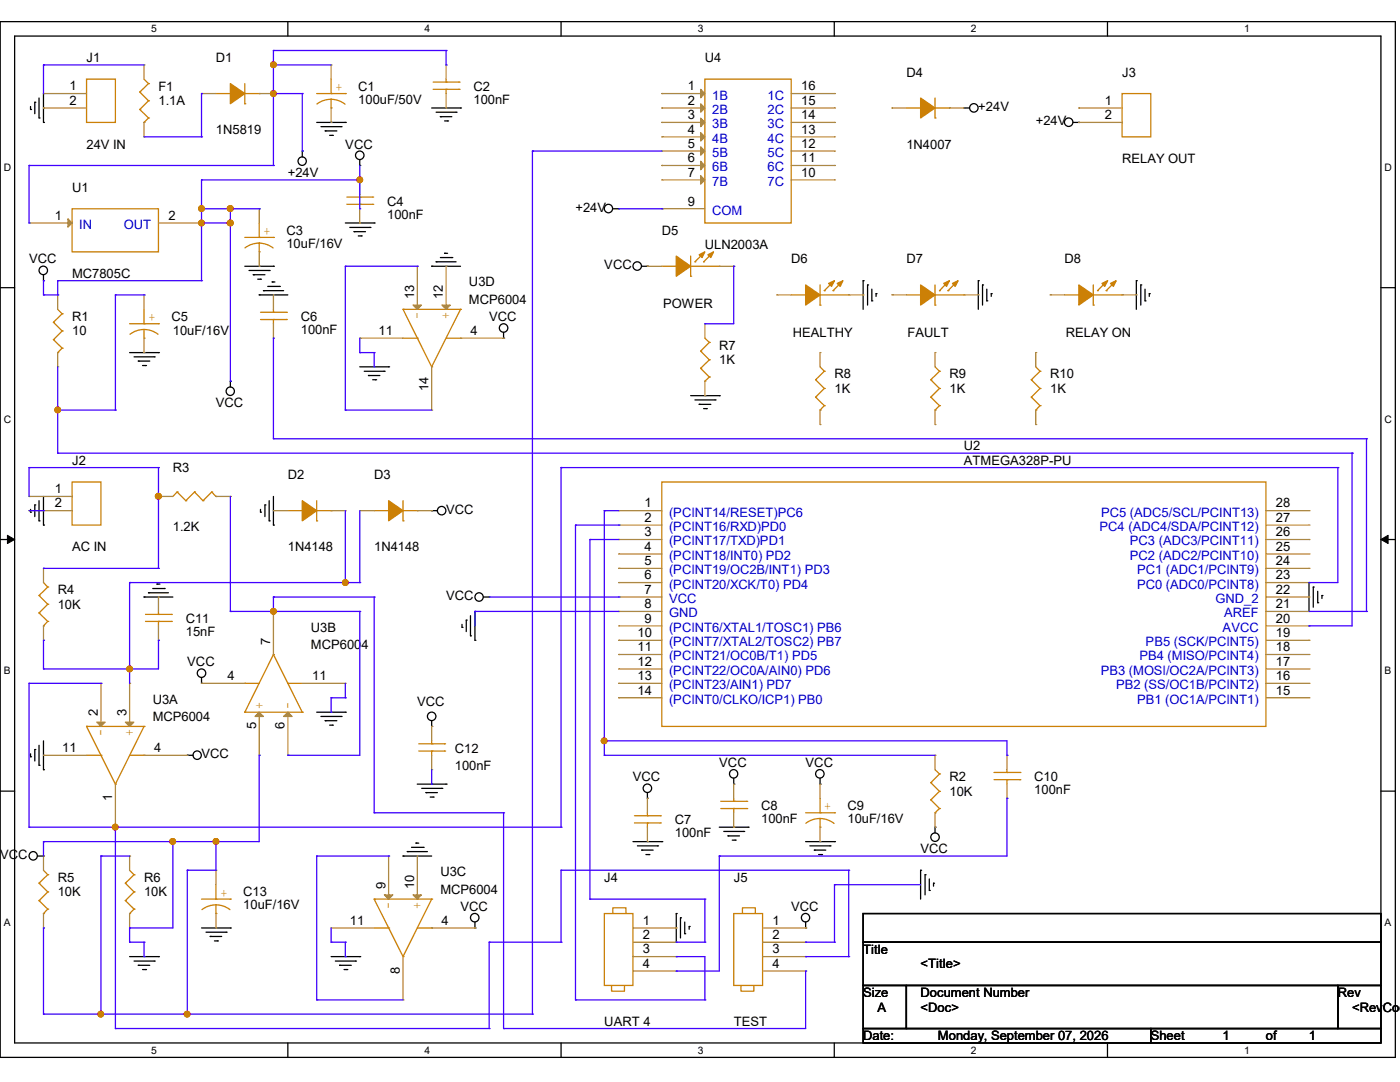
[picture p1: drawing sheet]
<svg xmlns="http://www.w3.org/2000/svg" width="279mm" height="216mm" viewBox="0 0 279 216" stroke-linecap="round" stroke-linejoin="round" font-family="sans-serif">
<path d="M0 4.3h278.5v206.7h-278.5zM2.9 7.2h272.7v200.9h-272.7z" fill="none" stroke="#000" stroke-width=".25"/>
<g fill="#fff">
<path d="M30.2 4.6h1.1v2.3h-1.1z"/>
<path d="M30.2 208.4h1.1v2.3h-1.1z"/>
</g>
<path d="M57.4 4.3v2.9M57.4 208.1v2.9" fill="none" stroke="#000" stroke-width=".25"/>
<g fill="#fff">
<path d="M84.7 4.6h1.1v2.3h-1.1z"/>
<path d="M84.7 208.4h1.1v2.3h-1.1z"/>
</g>
<path d="M112 4.3v2.9M112 208.1v2.9" fill="none" stroke="#000" stroke-width=".25"/>
<g fill="#fff">
<path d="M139.2 4.6h1.1v2.3h-1.1z"/>
<path d="M139.2 208.4h1.1v2.3h-1.1z"/>
</g>
<path d="M166.5 4.3v2.9M166.5 208.1v2.9" fill="none" stroke="#000" stroke-width=".25"/>
<g fill="#fff">
<path d="M193.8 4.6h1.1v2.3h-1.1z"/>
<path d="M193.8 208.4h1.1v2.3h-1.1z"/>
</g>
<path d="M221 4.3v2.9M221 208.1v2.9" fill="none" stroke="#000" stroke-width=".25"/>
<g fill="#fff">
<path d="M248.3 4.6h1.1v2.3h-1.1z"/>
<path d="M248.3 208.4h1.1v2.3h-1.1z"/>
<path d="M.8 32.3h1.4v2.2h-1.4z"/>
<path d="M276.3 32.3h1.4v2.2h-1.4z"/>
<path d="M.8 82.5h1.4v2.3h-1.4z"/>
<path d="M276.3 82.5h1.4v2.3h-1.4z"/>
</g>
<path d="M0 57.4h2.9M275.6 57.4h2.9" fill="none" stroke="#000" stroke-width=".25"/>
<g fill="#fff">
<path d="M.8 132.8h1.3v2.2h-1.3z"/>
<path d="M276.3 132.8h1.3v2.2h-1.3z"/>
</g>
<path d="M0 107.7h2.9M275.6 107.7h2.9" fill="none" stroke="#000" stroke-width=".25"/>
<path d="M1.5 106.8l1.4 .9-1.4 .8zM275.6 107.7l1.4-.9v1.7z" fill="#000" stroke="#000" stroke-width=".2"/>
<g fill="#fff">
<path d="M.8 183h1.3v2.2h-1.3z"/>
<path d="M276.3 183h1.3v2.2h-1.3z"/>
</g>
<g fill="none" stroke="#000" stroke-width=".25">
<path d="M7.8 19.6v3.9M8.7 18.7v5.7M6.1 21.8h.1M6.1 21.3v.5M6.9 20.4h.1M6.9 20.4v2.3M7.8 23.5h.1M8.7 24.4h.1M60.3 30.1h.1M60.3 30.1v1.2M63.2 24.4h5.7M64.1 25.3h4"/>
<path d="M64.9 26.1h.1M64.9 26.1h2.3M65.8 27h.5M66.3 27h.1M68.1 25.3h.1M68.9 24.4h.1M71.8 33h.1M71.8 31.9v1.1M86.1 21.5h5.8M87 22.4h4M87.9 23.3h.1M87.9 23.3h2.3"/>
<path d="M88.7 24.1h.6M89.3 24.1h.1M91 22.4h.1M91.9 21.5h.1M192.4 21.5h.1M192.4 21.5h1.1M214.2 24.4h1.1M215.3 24.4h.1M8.7 56h.1M8.7 54.8v1.2M48.9 53.1h5.7M49.7 54h4"/>
<path d="M50.5 54.8h.1M50.5 54.8h2.4M51.4 55.7h.6M51.7 58.8h.1M51.7 58.8h5.7M52 55.7h.1M52.6 58h.1M52.6 58h4M53.4 57.1h2.4M53.7 54h.1M54.3 56.3h.1M54.3 56.3h.6"/>
<path d="M54.6 53.1h.1M55.8 57.1h.1M68.9 44.5h5.8M69.8 45.4h4M70.7 46.2h.1M70.7 46.2h2.2M71.5 47.1h.6M72.1 47.1h.1M73.8 45.4h.1M74.7 44.5h.1M86.1 53.1h.1M86.1 53.1h5.8"/>
<path d="M87 52.2h.1M87 52.2h4M87.9 51.4h2.3M88.7 50.5h.1M88.7 50.5h.6M90.2 51.4h.1M122.3 41.7h1.2M123.5 41.7h.1M128.1 53.1h1.1M129.2 53.1h.1M172.3 56h.1M172.3 56v5.7"/>
<path d="M173.1 56.9h.1M173.1 56.9v4M174 57.7v2.3M174.8 58.6h.1M174.8 58.6v.5M195.2 56h.1M195.2 56v5.7M196.1 56.9h.1M196.1 56.9v4M196.9 57.7v2.3M197.8 58.6h.1M197.8 58.6v.5"/>
<path d="M226.8 56h.1M226.8 56v5.7M227.7 56.9h.1M227.7 56.9v4M228.5 57.7v2.3M229.4 58.6h.1M229.4 58.6v.5M25.9 70.4h5.7M26.8 71.2h4M27.6 72.1h.1M27.6 72.1h2.3M28.4 72.9h.6"/>
<path d="M29 72.9h.1M30.8 71.2h.1M31.6 70.4h.1M46 76.1h.1M46 76.1v1.1M71.8 73.2h5.8M72.7 74.1h4M73.5 74.9h.1M73.5 74.9h2.3M74.4 75.8h.6M75 75.8h.1M76.7 74.1h.1"/>
<path d="M77.6 73.2h.1M100.5 67.5h.1M100.5 66.3v1.2M137.8 79h5.8M138.7 79.8h4M142.7 79.8h.1M143.6 79h.1M174 60h.1M196.9 60h.1M228.5 60h.1M7.8 99.9v4M8.7 99.1v5.7"/>
<path d="M53.7 99.9v4M54.6 99.1v5.7M139.5 80.7h.1M139.5 80.7h2.4M140.4 81.5h.6M141 81.5h.1M6.1 102.2h.1M6.1 101.6v.6M6.9 100.8h.1M6.9 100.8v2.3M7.8 103.9h.1M8.7 104.8h.1"/>
<path d="M28.7 119.1h.1M28.7 119.1h5.8M29.6 118.3h.1M29.6 118.3h4M30.5 117.4h2.3M31.3 116.5h.1M31.3 116.5h.6M32.8 117.4h.1M52 102.2h.1M52 101.6v.6M52.9 100.8h.1M52.9 100.8v2.3"/>
<path d="M53.7 103.9h.1M54.6 104.8h.1M86.1 101.9h.1M86.1 101.9h1.2M96.5 119.1h1.1M97.6 119.1h.1M261.2 116.2h.1M261.2 116.2v5.8M262.1 117.1h.1M262.1 117.1v4.1M263 118v2.3M263.8 118.8h.1"/>
<path d="M263.8 118.8v.6M40.2 136.4h.1M40.2 135.2v1.2M92.2 125.2h.1M92.2 124.6v.6M93 123.7h.1M93 123.7v2.3M93.9 126.9h.1M93.9 122.9v4M94.8 127.8h.1M94.8 122v5.8M263 120.3h.1"/>
<path d="M0 157.9h2.9M6.1 151h.1M6.1 150.4v.6M6.9 149.6h.1M6.9 149.6v2.2M7.8 152.7h.1M7.8 148.7v4M8.7 153.6h.1M8.7 147.8v5.8M37.4 150.7h.1M37.4 150.7h1.1M63.2 142.1h5.7"/>
<path d="M64.1 143h4M64.9 143.8h.1M64.9 143.8h2.3M65.8 144.7h.5M66.3 144.7h.1M68.1 143h.1M68.9 142.1h.1M83.3 156.5h5.7M84.2 157.3h4M85 158.2h.1M85 158.2h2.3M85.9 159h.5"/>
<path d="M86.1 144.9h.1M86.1 143.8v1.1M86.4 159h.1M88.2 157.3h.1M89 156.5h.1M129.2 159.3h.1M129.2 158.2v1.1M146.4 156.5h.1M146.4 155.3v1.2M163.7 156.5h.1M163.7 155.3v1.2M275.6 157.9h2.9"/>
<path d="M7.5 170.8h1.2M8.7 170.8h.1M80.4 170.8h.1M80.4 170.8h5.7M81.3 169.9h.1M81.3 169.9h4M82.1 169.1h2.4M83 168.2h.1M83 168.2h.6M84.5 169.1h.1M126.3 167.9h5.8M127.2 168.8h4"/>
<path d="M128.1 169.6h.1M128.1 169.6h2.2M128.9 170.5h.6M129.5 170.5h.1M131.2 168.8h.1M132.1 167.9h.1M143.6 165.1h5.7M144.4 165.9h4M145.3 166.8h.1M145.3 166.8h2.3M146.1 167.6h.6M146.7 167.6h.1"/>
<path d="M148.4 165.9h.1M149.3 165.1h.1M160.8 167.9h5.7M161.6 168.8h4.1M162.5 169.6h.1M162.5 169.6h2.3M163.4 170.5h.6M164 170.5h.1M165.7 168.8h.1M166.5 167.9h.1M183.7 173.7h.1M183.7 173.7v5.7"/>
<path d="M184.6 174.5h.1M184.6 174.5v4.1M185.5 177.7h.1M185.5 175.4v2.3M186.3 176.2h.1M186.3 176.2v.6M186.6 165.1h.1M186.6 165.1v1.1M25.9 190.9h5.7M26.8 191.8h4M27.6 192.6h.1M27.6 192.6h2.3"/>
<path d="M28.4 193.5h.6M29 193.5h.1M30.8 191.8h.1M31.6 190.9h.1M40.2 185.2h5.8M41.1 186h4M42 186.9h.1M42 186.9h2.2M42.8 187.7h.6M43.4 187.7h.1M45.1 186h.1M46 185.2h.1"/>
<path d="M66.1 190.9h5.7M66.9 191.8h4.1M67.8 192.6h.1M67.8 192.6h2.3M68.7 193.5h.5M69.2 193.5h.1M71 191.8h.1M71.8 190.9h.1M94.8 185.2h.1M94.8 184v1.2M135 182.3h.1M135 182.3v5.7"/>
<path d="M135.8 183.1h.1M135.8 183.1v4.1M136.7 186.3h.1M136.7 184v2.3M137.5 184.9h.1M137.5 184.9v.5M160.8 185.2h.1M160.8 184v1.2M172.3 182.3h103.3v5.7h-103.3zM172.3 188h103.3v8.6h-103.3zM172.3 196.6h8.6v8.6h-8.6zM180.9 196.6h86.1v8.6h-86.1z"/>
<path d="M267 196.6h8.6v8.6h-8.6zM172.3 205.2h57.4v2.9h-57.4zM229.7 205.2h45.9v2.9h-45.9z"/>
<circle cx="60.3" cy="32.1" r=".83"/>
<circle cx="71.8" cy="31" r=".85"/>
<circle cx="194.4" cy="21.5" r=".85"/>
<circle cx="213.3" cy="24.4" r=".85"/>
<circle cx="8.6" cy="54" r=".85"/>
<circle cx="121.4" cy="41.6" r=".83"/>
<circle cx="127.2" cy="53.1" r=".85"/>
<circle cx="45.9" cy="78.1" r=".83"/>
<circle cx="100.5" cy="65.4" r=".85"/>
<circle cx="88.1" cy="101.9" r=".85"/>
<circle cx="95.6" cy="119.1" r=".83"/>
<circle cx="40.2" cy="134.3" r=".85"/>
<circle cx="39.3" cy="150.7" r=".83"/>
<circle cx="86.1" cy="142.9" r=".85"/>
<circle cx="129.2" cy="157.3" r=".85"/>
<circle cx="146.4" cy="154.4" r=".83"/>
<circle cx="163.6" cy="154.4" r=".85"/>
<circle cx="6.6" cy="170.8" r=".83"/>
<circle cx="186.6" cy="167" r=".85"/>
<circle cx="94.7" cy="183.1" r=".85"/>
<circle cx="160.8" cy="183.1" r=".83"/>
</g>
<g fill="none" stroke="#cc8006" stroke-width=".25">
<path d="M17.3 15.8h5.7v8.6h-5.7zM27.9 18.4h.1M27.9 18.4l1.7 1.7M28.7 15.8l.9 .9M29.6 16.7h.1M29.6 16.7l-1.7 1.7M43.1 18.7h2.9M46 18.7h.1M48.9 16.7v4M48.9 18.7h2.8M51.7 18.7h.1M63.2 18.7h5.7"/>
<path d="M66.1 18.7h.1M66.1 19.8l1.4 .3 1.4 .7M66.1 19.8l-1.5 .3-1.3 .7M66.1 15.8v2.9M66.1 19.8v1.7M68.9 18.7h.1M86.4 17.8h5.2M86.4 16.4h5.2M89 16.4h.1M89 17.8h.1M89 15.8v.6M89 17.8v.9"/>
<path d="M91.6 17.8h.1M91.6 16.4h.1M140.7 15.8h17.2v28.7h-17.2zM186.6 19.6v3.9M223.9 18.7h5.8v8.6h-5.8zM27.9 21.8h.1M27.9 21.8l1.7 1.7M28.7 24.4h.1M29.6 20.1h.1M29.6 23.5h.1M29.6 20.1l-1.7 1.7M29.6 23.5l-.9 .9"/>
<path d="M48.9 20.7h.1M66.1 21.5h.1M69.2 39.3h5.2M71.8 39.3h.1M71.8 38.8v.5M74.4 39.3h.1M180.9 21.5h2.8M183.7 21.5h.1M186.6 23.5h.1M186.6 21.5h2.9M189.5 21.5h.1M14.4 41.7h17.2v8.5h-17.2z"/>
<path d="M48.9 47.4h5.7M51.7 50.2h.1M51.7 47.4h.1M51.7 48.5l1.5 .3 1.3 .7M51.7 48.5l-1.5 .3-1.3 .7M51.7 44.5v2.9M51.7 48.5v1.7M54.6 47.4h.1M69.2 40.8h5.2M71.8 40.8h.1M71.8 40.8v.9M74.4 40.8h.1"/>
<path d="M132.1 53.1h2.9M135 53.1h.1M137.8 55.1h.1M137.8 51.1v4M137.8 53.1h5.8M138.7 52.2h.1M140.4 52.2h.1M140.4 50.5l-1.7 1.7M142.1 50.5l-1.7 1.7M143.6 53.1h.1M157.9 58.8h2.9M160.8 58.8h.1"/>
<path d="M163.7 58.8h5.7M163.7 56.9v4M164.5 58h.1M166.2 58h.1M166.2 56.3l-1.7 1.7M168 56.3l-1.8 1.7M169.4 58.8h.1M180.9 58.8h2.8M183.7 58.8h.1M186.6 56.9v4M186.6 58.8h5.8M187.5 58h.1"/>
<path d="M189.2 58h.1M189.2 56.3l-1.7 1.7M190.9 56.3l-1.7 1.7M192.4 58.8h.1M212.4 58.8h2.9M215.3 58.8h.1M218.2 58.8h5.7M218.2 56.9v4M219 58h.1M220.8 58h.1M220.8 56.3l-1.8 1.7M222.5 56.3l-1.7 1.7"/>
<path d="M223.9 58.8h.1M10.7 64.3h.1M10.7 67.8h.1M10.7 64.3l1.7 1.7M10.7 67.8l1.7 1.7M11.5 70.4h.1M11.5 61.7l.9 .9M12.4 62.6h.1M12.4 66h.1M12.4 69.5h.1M12.4 62.6l-1.7 1.7M12.4 66l-1.7 1.8"/>
<path d="M12.4 69.5l-.9 .9M25.9 64.6h5.7M28.7 67.5h.1M28.7 64.6h.1M28.7 65.7l1.5 .3 1.3 .7M28.7 65.7l-1.4 .3-1.3 .7M28.7 61.7v2.9M28.7 65.7v1.8M31.6 64.6h.1M52 63.8h5.1M52 62.3h5.1M54.6 62.3h.1"/>
<path d="M54.6 63.8h.1M54.6 61.7v.6M54.6 63.8v.8M57.1 63.8h.1M57.1 62.3h.1M80.4 61.7h.1M80.4 61.7h11.5M80.4 67.5h2.9M80.4 61.7l5.7 11.5M83.3 67.5h.1M86.1 73.2h.1M89 67.5h2.9"/>
<path d="M91.9 61.7h.1M91.9 67.5h.1M91.9 61.7l-5.8 11.5M139.8 70.1h.1M139.8 73.5h.1M139.8 70.1l1.8 1.7M139.8 73.5l1.8 1.7M140.7 76.1h.1M140.7 67.5l.9 .8M141.6 68.3h.1M141.6 71.8h.1M141.6 75.2h.1"/>
<path d="M141.6 68.3l-1.8 1.8M141.6 71.8l-1.8 1.7M141.6 75.2l-.9 .9M162.8 75.8h.1M162.8 79.2h.1M162.8 75.8l1.7 1.7M162.8 79.2l1.7 1.7M163.7 60.9h.1M163.7 73.2l.8 .9M164.5 74.1h.1M164.5 77.5h.1M164.5 74.1l-1.7 1.7"/>
<path d="M164.5 77.5l-1.7 1.7M185.8 75.8h.1M185.8 79.2h.1M185.8 75.8l1.7 1.7M185.8 79.2l1.7 1.7M186.6 60.9h.1M186.6 73.2l.9 .9M187.5 74.1h.1M187.5 77.5h.1M187.5 74.1l-1.7 1.7M187.5 77.5l-1.7 1.7M205.8 75.8h.1"/>
<path d="M205.8 79.2h.1M205.8 75.8l1.8 1.7M205.8 79.2l1.8 1.7M206.7 73.2l.9 .9M207.6 74.1h.1M207.6 77.5h.1M207.6 74.1l-1.8 1.7M207.6 77.5l-1.8 1.7M218.2 60.9h.1M14.4 96.2h5.8v8.6h-5.8zM35.3 98.2h.1M35.3 98.2l-.8 .9"/>
<path d="M35.3 98.2l1.8 1.7M37.1 99.9h.1M38.8 98.2h.1M38.8 98.2l-1.7 1.7M38.8 98.2l1.7 1.7M40.5 99.9h.1M42.2 98.2h.1M42.2 98.2l-1.7 1.7M42.2 98.2l.9 .9M43.1 99.1h.1M63.2 99.9v4M80.4 99.9v4"/>
<path d="M132.1 96.2h120.5v48.7h-120.5zM163.7 81.8h.1M164.5 80.9h.1M164.5 80.9l-.8 .9M186.6 81.8h.1M187.5 80.9h.1M187.5 80.9l-.9 .9M206.7 81.8h.1M207.6 80.9h.1M207.6 80.9l-.9 .9M7.8 118.8h.1M7.8 118.8l1.7 1.8"/>
<path d="M8.7 116.2l.8 .9M9.5 117.1h.1M9.5 117.1l-1.7 1.7M57.4 101.9h2.9M60.3 101.9h.1M63.2 103.9h.1M63.2 101.9h2.9M66.1 101.9h.1M74.7 101.9h2.9M77.6 101.9h.1M80.4 103.9h.1M80.4 101.9h2.9"/>
<path d="M83.3 101.9h.1M7.8 122.3h.1M7.8 122.3l1.7 1.7M8.7 124.9h.1M9.5 120.6h.1M9.5 124h.1M9.5 120.6l-1.7 1.7M9.5 124l-.8 .9M29 124h5.2M29 122.6h5.2M31.6 122.6h.1M31.6 124h.1"/>
<path d="M31.6 122v.6M31.6 124v.9M34.2 124h.1M34.2 122.6h.1M48.9 136.4h.1M48.9 136.4h2.8M54.6 130.6h.1M54.6 130.6l-5.7 11.5M54.6 130.6l5.7 11.5M57.4 136.4h.1M57.4 136.4h2.9M17.3 144.9h.1"/>
<path d="M17.3 144.9h11.4M17.3 150.7h2.9M17.3 144.9l5.7 11.6M20.2 150.7h.1M23 156.5h.1M25.9 150.7h2.8M28.7 144.9h.1M28.7 150.7h.1M28.7 144.9l-5.7 11.6M48.9 142.1h.1M48.9 142.1h11.4M60.3 142.1h.1"/>
<path d="M83.6 149.9h5.1M83.6 148.4h5.1M86.1 148.4h.1M86.1 149.9h.1M86.1 147.8v.6M86.1 149.9v.8M88.7 149.9h.1M88.7 148.4h.1M143.8 159.9h5.2M146.4 159.9h.1M146.4 159.3v.6M149 159.9h.1"/>
<path d="M163.7 159.3v2.9M185.8 156.2h.1M185.8 159.6h.1M185.8 156.2l1.7 1.7M185.8 159.6l1.7 1.7M186.6 153.6l.9 .8M187.5 154.4h.1M187.5 157.9h.1M187.5 154.4l-1.7 1.8M187.5 157.9l-1.7 1.7M198.4 155.6h5.1M198.4 154.1h5.1"/>
<path d="M201 154.1h.1M201 155.6h.1M201 153.6v.5M201 155.6v.9M203.5 155.6h.1M203.5 154.1h.1M7.8 176.2h.1M7.8 179.7h.1M7.8 176.2l1.7 1.8M7.8 179.7l1.7 1.7M8.7 173.7l.8 .8M9.5 174.5h.1"/>
<path d="M9.5 178h.1M9.5 174.5l-1.7 1.7M9.5 178l-1.7 1.7M25 176.2h.1M25 179.7h.1M25 176.2l1.8 1.8M25 179.7l1.8 1.7M25.9 173.7l.9 .8M26.8 174.5h.1M26.8 178h.1M26.8 174.5l-1.8 1.7M26.8 178l-1.8 1.7"/>
<path d="M40.2 179.4h5.8M43.1 179.4h.1M43.1 176.5v2.9M46 179.4h.1M74.7 179.4h.1M74.7 179.4h11.4M74.7 179.4l5.7 11.5M86.1 179.4h.1M86.1 179.4l-5.7 11.5M126.6 164.2h5.2M126.6 162.8h5.2M129.2 162.8h.1"/>
<path d="M129.2 164.2h.1M129.2 162.2v.6M129.2 164.2v.9M131.8 164.2h.1M131.8 162.8h.1M143.8 161.3h5.2M146.4 161.3h.1M146.4 161.3v.9M149 161.3h.1M160.8 162.2h5.7M163.7 165.1h.1M163.7 162.2h.1"/>
<path d="M163.7 163.3l1.4 .3 1.4 .7M163.7 163.3l-1.6 .3-1.3 .7M163.7 163.3v1.8M166.5 162.2h.1M186.6 162.2h.1M187.5 161.3h.1M187.5 161.3l-.9 .9M8.7 182.3h.1M9.5 181.4h.1M9.5 181.4l-.8 .9M25.9 182.3h.1M26.8 181.4h.1"/>
<path d="M26.8 181.4l-.9 .9M43.1 182.3h.1M43.1 180.6l1.5 .2 1.3 .7M43.1 180.6l-1.5 .2-1.3 .7M43.1 180.6v1.7M74.7 185.2h2.9M77.6 185.2h.1M80.4 190.9h.1M83.3 185.2h2.8M86.1 185.2h.1M120.6 182.3h5.7v14.3h-5.7zM122 196.6v1.2h2.6v-1.2"/>
<path d="M122.3 182.3v-1.2h2.6v1.2M146.4 182.3h5.8v14.3h-5.8zM147.9 196.6v1.2h2.6v-1.2M148.2 182.3v-1.2h2.5v1.2"/>
</g>
<g fill="none" stroke="#a84" stroke-width=".25">
<path d="M8.7 18.7h.1M8.7 18.7h8.6M28.7 13h.1M28.7 13v2.8M40.2 18.7h.1M40.2 18.7h2.9M51.7 18.7h2.9M54.6 18.7h.1M66.1 13h.1M66.1 13v2.8M89 13h.1M89 13v2.8"/>
<path d="M89 18.7v2.8M132.1 18.7h.1M132.1 18.7h8.6M157.9 18.7h8.6M166.5 18.7h.1M8.7 21.5h.1M8.7 21.5h8.6M28.7 27.3h.1M28.7 24.4v2.9M66.1 24.4h.1M66.1 21.5v2.9M71.8 35.9h.1"/>
<path d="M71.8 35.9v2.9M89 21.5h.1M132.1 21.5h.1M132.1 24.4h.1M132.1 27.3h.1M132.1 30.1h.1M132.1 33h.1M132.1 35.9h.1M132.1 21.5h8.6M132.1 24.4h8.6M132.1 27.3h8.6M132.1 30.1h8.6"/>
<path d="M132.1 33h8.6M132.1 35.9h8.6M157.9 21.5h8.6M157.9 24.4h8.6M157.9 27.3h8.6M157.9 30.1h8.6M157.9 33h8.6M157.9 35.9h8.6M166.5 21.5h.1M166.5 24.4h.1M166.5 27.3h.1M166.5 30.1h.1"/>
<path d="M166.5 33h.1M166.5 35.9h.1M178 21.5h.1M178 21.5h2.9M189.5 21.5h2.9M192.4 21.5h.1M215.3 21.5h.1M215.3 24.4h.1M215.3 21.5h8.6M215.3 24.4h8.6M5.8 44.5h.1M5.8 44.5h8.6"/>
<path d="M11.5 58.8h.1M11.5 58.8v2.9M28.7 58.8h.1M28.7 58.8v2.9M31.6 44.5h8.6M40.2 44.5h.1M51.7 41.7h.1M51.7 53.1h.1M51.7 41.7v2.8M51.7 50.2v2.9M54.6 58.8h.1M54.6 58.8v2.9"/>
<path d="M71.8 44.5h.1M71.8 41.7v2.8M83.3 53.1h.1M83.3 53.1v8.6M89 53.1h.1M89 53.1v8.6M129.2 53.1h.1M129.2 53.1h2.9M132.1 41.7h.1M132.1 41.7h8.6M143.6 53.1h2.8M146.4 53.1h.1"/>
<path d="M155 58.8h.1M155 58.8h2.9M169.4 58.8h2.9M172.3 58.8h.1M178 58.8h.1M178 58.8h2.9M192.4 58.8h2.8M195.2 58.8h.1M209.6 58.8h.1M209.6 58.8h2.8M223.9 58.8h2.9M226.8 58.8h.1"/>
<path d="M11.5 73.2h.1M11.5 70.4v2.8M28.7 70.4h.1M28.7 67.5v2.9M54.6 67.5h.1M54.6 64.6v2.9M71.8 67.5h.1M71.8 67.5h8.6M86.1 73.2v8.6M91.9 67.5h8.6M100.5 67.5h.1M140.7 64.6h.1"/>
<path d="M140.7 79h.1M140.7 64.6v2.9M140.7 76.1v2.9M163.7 70.4h.1M163.7 70.4v2.8M186.6 70.4h.1M186.6 70.4v2.8M206.7 70.4h.1M206.7 70.4v2.8M5.8 99.1h.1M5.8 99.1h8.6M31.6 99.1h.1"/>
<path d="M31.6 99.1h2.9M43.1 99.1h2.9M46 99.1h.1M86.1 81.8h.1M163.7 84.7h.1M163.7 81.8v2.9M186.6 84.7h.1M186.6 81.8v2.9M206.7 84.7h.1M206.7 81.8v2.9M5.8 101.9h.1M5.8 101.9h8.6"/>
<path d="M8.7 113.4h.1M8.7 113.4v2.8M31.6 119.1h.1M31.6 119.1v2.9M54.6 101.9h.1M54.6 101.9h2.8M66.1 101.9h2.8M68.9 101.9h.1M71.8 101.9h.1M71.8 101.9h2.9M83.3 101.9h2.8M86.1 101.9h.1"/>
<path d="M123.5 101.9h.1M123.5 104.8h.1M123.5 107.7h.1M123.5 110.5h.1M123.5 113.4h.1M123.5 116.2h.1M123.5 119.1h.1M123.5 101.9h8.6M123.5 104.8h8.6M123.5 107.7h8.6M123.5 110.5h8.6M123.5 113.4h8.6"/>
<path d="M123.5 116.2h8.6M123.5 119.1h8.6M252.6 101.9h8.6M252.6 104.8h8.6M252.6 107.7h8.6M252.6 110.5h8.6M252.6 113.4h8.6M252.6 116.2h8.6M252.6 119.1h8.6M261.2 119.1h.1M261.2 116.2h.1M261.2 113.4h.1"/>
<path d="M261.2 110.5h.1M261.2 107.7h.1M261.2 104.8h.1M261.2 101.9h.1M8.7 127.8h.1M8.7 124.9v2.9M20.2 136.4h.1M20.2 136.4v8.5M25.9 136.4h.1M25.9 136.4v8.5M31.6 127.8h.1M31.6 124.9v2.9"/>
<path d="M40.2 136.4h.1M40.2 136.4h8.7M54.6 122h.1M54.6 122v8.6M60.3 136.4h8.6M68.9 136.4h.1M123.5 122h.1M123.5 124.9h.1M123.5 127.8h.1M123.5 130.6h.1M123.5 133.5h.1M123.5 136.4h.1"/>
<path d="M123.5 139.2h.1M123.5 122h8.6M123.5 124.9h8.6M123.5 127.8h8.6M123.5 130.6h8.6M123.5 133.5h8.6M123.5 136.4h8.6M123.5 139.2h8.6M252.6 122h8.6M252.6 124.9h8.6M252.6 127.8h8.6M252.6 130.6h8.6"/>
<path d="M252.6 133.5h8.6M252.6 136.4h8.6M252.6 139.2h8.6M261.2 139.2h.1M261.2 136.4h.1M261.2 133.5h.1M261.2 130.6h.1M261.2 127.8h.1M261.2 124.9h.1M261.2 122h.1M8.7 150.7h.1M8.7 150.7h8.6"/>
<path d="M23 156.5v8.6M28.7 150.7h8.7M37.4 150.7h.1M51.7 150.7h.1M51.7 142.1v8.6M57.4 150.7h.1M57.4 142.1v8.6M86.1 144.9h.1M86.1 153.6h.1M86.1 144.9v2.9M86.1 150.7v2.9M129.2 159.3h.1"/>
<path d="M129.2 159.3v2.9M146.4 156.5h.1M146.4 156.5v2.8M163.7 156.5h.1M163.7 156.5v2.8M186.6 150.7h.1M186.6 150.7v2.9M201 150.7h.1M201 159.3h.1M201 150.7v2.9M201 156.5v2.8M8.7 170.8h.1"/>
<path d="M8.7 170.8v2.9M23 165.1h.1M25.9 170.8h.1M25.9 170.8v2.9M43.1 173.7h.1M43.1 173.7v2.8M77.6 170.8h.1M77.6 170.8v8.6M83.3 170.8h.1M83.3 170.8v8.6M129.2 167.9h.1M129.2 165.1v2.8"/>
<path d="M146.4 165.1h.1M146.4 162.2v2.9M163.7 167.9h.1M163.7 165.1v2.8M186.6 165.1h.1M186.6 162.2v2.9M8.7 185.2h.1M8.7 182.3v2.9M25.9 185.2h.1M25.9 182.3v2.9M43.1 185.2h.1M43.1 182.3v2.9"/>
<path d="M66.1 185.2h.1M66.1 185.2h8.6M80.4 199.5h.1M80.4 190.9v8.6M86.1 185.2h8.7M94.8 185.2h.1M126.3 185.2h8.7M126.3 188h8.7M126.3 190.9h8.7M126.3 193.8h8.7M135 185.2h.1M135 188h.1"/>
<path d="M135 190.9h.1M135 193.8h.1M152.2 185.2h8.6M152.2 188h8.6M152.2 190.9h8.6M152.2 193.8h8.6M160.8 185.2h.1M160.8 188h.1M160.8 190.9h.1M160.8 193.8h.1"/>
</g>
<g fill="#cc8006" stroke="#cc8006" stroke-width=".25">
<path d="M183.7 56.9l2.9 1.9-2.9 2.1z" fill-rule="evenodd"/>
<path d="M190.1 56.6l1.1-.6-.6 1.1z" fill-rule="evenodd"/>
<path d="M188.3 56.6l1.2-.6-.6 1.1z" fill-rule="evenodd"/>
<path d="M215.3 56.9l2.9 1.9-2.9 2.1z" fill-rule="evenodd"/>
<path d="M221.6 56.6l1.2-.6-.6 1.1z" fill-rule="evenodd"/>
<path d="M219.9 56.6l1.2-.6-.6 1.1z" fill-rule="evenodd"/>
<path d="M183.7 19.6l2.9 1.9-2.9 2z" fill-rule="evenodd"/>
<path d="M46 16.7l2.9 2-2.9 2z" fill-rule="evenodd"/>
<path d="M60.3 99.9l2.9 2-2.9 2z" fill-rule="evenodd"/>
<path d="M77.6 99.9l2.8 2-2.8 2z" fill-rule="evenodd"/>
<path d="M135 51.1l2.8 2-2.8 2z" fill-rule="evenodd"/>
<path d="M141.3 50.8l1.1-.6-.5 1.2z" fill-rule="evenodd"/>
<path d="M139.5 50.8l1.2-.6-.6 1.2z" fill-rule="evenodd"/>
<path d="M160.8 56.9l2.9 1.9-2.9 2.1z" fill-rule="evenodd"/>
<path d="M167.1 56.6l1.1-.6-.5 1.1z" fill-rule="evenodd"/>
<path d="M165.4 56.6l1.1-.6-.6 1.1z" fill-rule="evenodd"/>
</g>
<g fill="#a84" stroke="#a84" stroke-width=".25">
<path d="M25 144.1h1.7l-.8 .8z"/>
<path d="M19.3 144.1h1.7l-.8 .8z"/>
<path d="M13.5 43.6l.9 .9-.9 .8z"/>
<path d="M88.2 60.9h1.7l-.9 .8z"/>
<path d="M82.4 60.9h1.7l-.8 .8z"/>
<path d="M139.8 17.8l.9 .9-.9 .8z"/>
<path d="M139.8 20.7l.9 .8-.9 .9z"/>
<path d="M139.8 23.6l.9 .8-.9 .9z"/>
<path d="M139.8 26.5l.9 .8-.9 .9z"/>
<path d="M139.8 29.3l.9 .8-.9 .9z"/>
<path d="M139.8 32.2l.9 .8-.9 .9z"/>
<path d="M139.8 35.1l.9 .8-.9 .8z"/>
<path d="M82.4 178.6h1.7l-.8 .8z"/>
<path d="M76.7 178.6h1.7l-.8 .8z"/>
<path d="M51.7 142.1l.9 .9h-1.7z"/>
<path d="M57.4 142.1l.9 .9h-1.7z"/>
</g>
<g fill="none" stroke="#4200ff" stroke-width=".25">
<path d="M8.7 13h.1M8.7 13v5.7M8.7 13h20M40.2 18.7h.1M40.2 18.7v8.6M54.6 13h.1M54.6 10.1h.1M54.6 13h11.5M54.6 10.1v22.9M54.6 10.1h34.4M54.6 18.7h5.7M60.3 18.7h.1"/>
<path d="M60.3 18.7v11.4M89 10.1h.1M89 13h.1M89 10.1v2.9M5.8 33h.1M5.8 33h48.8M5.8 33v11.5M28.7 27.3h11.5M40.2 27.3h.1M40.2 35.9h.1M40.2 35.9v20.1M40.2 35.9h31.6"/>
<path d="M54.6 33h.1M60.3 30.1h.1M71.8 35.9h.1M71.8 33v8.7M106.3 30.1h.1M106.3 30.1v172.3M106.3 30.1h25.8M5.8 44.5h.1M8.7 58.8h.1M8.7 56h.1M8.7 56v2.8M8.7 58.8h2.8"/>
<path d="M11.5 56h.1M11.5 58.8h.1M11.5 56h28.7M11.5 56v2.8M23 58.8h.1M23 58.8v23M23 58.8h5.7M28.7 58.8h.1M40.2 41.7h.1M40.2 56h.1M40.2 41.7h11.5M40.2 44.5h5.8"/>
<path d="M46 41.7h.1M46 44.5h.1M46 41.7v34.4M51.7 41.7h.1M68.9 53.1h.1M68.9 53.1v28.7M68.9 53.1h14.4M71.8 41.7h.1M83.3 53.1h.1M123.5 41.7h8.6M132.1 41.7h.1M146.4 53.1h.1"/>
<path d="M146.4 53.1v11.5h-5.7M11.5 73.2v17.2M46 76.1h.1M54.6 67.5h.1M54.6 67.5v20M71.8 70.4h.1M71.8 67.5v2.9M71.8 70.4h2.9M74.7 70.4h.1M74.7 73.2h.1M74.7 70.4v2.8M140.7 64.6h.1"/>
<path d="M5.8 93.3h.1M5.8 93.3v5.8M5.8 93.3h25.8M11.5 81.8h.1M11.5 90.4h.1M11.5 90.4h258.3M11.5 81.8h11.5M23 81.8h.1M31.6 93.3h.1M31.6 99.1h.1M31.6 93.3v20.1M46 99.1v22.9"/>
<path d="M54.6 87.5h.1M54.6 87.5h218.1M68.9 81.8h.1M68.9 81.8h17.2M112 93.3h.1M112 93.3h155M112 93.3v71.8M267 93.3h.1M267 93.3v22.9h-5.8M269.8 90.4h.1M269.8 90.4v34.5h-8.6M272.7 87.5h.1"/>
<path d="M272.7 87.5v34.5M5.8 101.9h2.9M8.7 113.4h.1M8.7 101.9h.1M8.7 113.4h22.9M25.9 116.2h.1M25.9 116.2h45.9M25.9 116.2v20.2M31.6 113.4h.1M54.6 119.1h.1M54.6 119.1v2.9M54.6 119.1h20.1"/>
<path d="M68.9 116.2h.1M68.9 101.9v14.3M71.8 116.2h.1M71.8 101.9v14.3M74.7 119.1h.1M74.7 119.1v43.1M97.6 119.1h25.9M114.9 104.8h.1M114.9 104.8v94.7M114.9 104.8h8.6M117.7 107.7h.1M117.7 107.7h5.8"/>
<path d="M117.7 107.7v71.7M120.6 101.9h.1M120.6 101.9v48.8M120.6 101.9h2.9M123.5 104.8h.1M123.5 119.1h.1M261.2 116.2h.1M5.8 136.4h.1M5.8 136.4v28.7M5.8 136.4h14.4M8.7 127.8h.1M8.7 133.5h.1"/>
<path d="M8.7 127.8v5.7M20.2 136.4h.1M25.9 133.5h.1M31.6 127.8h.1M31.6 127.8v5.7h-22.9M46 122h.1M46 122h25.8M54.6 122h.1M66.1 139.2h.1M66.1 139.2v2.9M66.1 139.2h2.8M68.9 139.2h.1"/>
<path d="M68.9 136.4v2.8M71.8 122h.1M71.8 122v28.7h-14.4M94.8 122h.1M94.8 122h28.7M94.8 122v2.9M261.2 124.9h.1M261.2 122h11.5M272.7 122h.1M51.7 150.7h.1M51.7 150.7v17.2h-43M57.4 150.7h.1"/>
<path d="M66.1 142.1h.1M86.1 156.5h.1M86.1 153.6v2.9M120.6 150.7h.1M120.6 147.8h.1M120.6 150.7h66M120.6 147.8h80.4v2.9M201 150.7h.1M201 159.3h.1M201 159.3v11.5h-57.4M5.8 165.1h.1M5.8 165.1h106.2"/>
<path d="M8.7 167.9h.1M8.7 167.9v2.9M20.2 170.8h.1M20.2 170.8h5.7M20.2 170.8v31.6M23 165.1v40.1M34.5 167.9h.1M34.5 167.9v17.3h-8.6M37.4 173.7h.1M37.4 173.7v28.7M43.1 167.9h.1M43.1 167.9v5.8h-5.7"/>
<path d="M63.2 170.8h.1M63.2 170.8h14.4M63.2 170.8v28.7M74.7 162.2h.1M74.7 162.2h25.8M77.6 170.8h.1M100.5 162.2h.1M100.5 162.2v43M112 165.1h.1M112 173.7h.1M112 173.7v14.3M112 173.7h57.4"/>
<path d="M117.7 179.4h.1M117.7 179.4h23M140.7 179.4h.1M140.7 179.4v8.6M143.6 170.8h.1M143.6 170.8v23h-8.6M166.5 176.5h.1M166.5 176.5h17.2M166.5 176.5v11.5M169.4 173.7h.1M169.4 173.7v17.2M8.7 185.2h.1"/>
<path d="M8.7 185.2v17.2M25.9 185.2h.1M25.9 188h.1M25.9 185.2v2.8M25.9 188h2.8M28.7 188h.1M28.7 190.9h.1M28.7 188v2.9M63.2 199.5h.1M63.2 199.5h17.2M66.1 188h.1M66.1 188h2.8"/>
<path d="M66.1 185.2v2.8M68.9 188h.1M68.9 190.9h.1M68.9 188v2.9M97.6 188h.1M97.6 188h14.4M97.6 188v17.2M112 188h.1M114.9 199.5h.1M114.9 199.5h25.8M135 193.8h.1M135 188h.1"/>
<path d="M135 190.9h.1M135 190.9h5.7v8.6M135 188h5.7M140.7 188h.1M140.7 199.5h.1M160.8 190.9h.1M160.8 193.8h.1M160.8 188h.1M160.8 190.9h8.6M160.8 193.8v11.4h-60.3M160.8 188h5.7M166.5 188h.1"/>
<path d="M169.4 190.9h.1M8.7 202.4h.1M8.7 202.4h97.6M20.2 202.4h.1M23 205.2h.1M23 205.2h74.6M97.6 205.2h.1M100.5 205.2h.1M106.3 202.4h.1"/>
</g>
<g fill="#f00" stroke="#f00" stroke-width=".25">
<circle cx="54.6" cy="18.7" r=".55"/>
<circle cx="54.6" cy="12.9" r=".55"/>
<circle cx="40.2" cy="41.6" r=".55"/>
<circle cx="71.8" cy="35.9" r=".55"/>
<circle cx="40.2" cy="44.5" r=".55"/>
<circle cx="11.5" cy="81.8" r=".55"/>
<circle cx="120.6" cy="147.8" r=".55"/>
<circle cx="31.6" cy="99" r=".56"/>
<circle cx="68.9" cy="116.2" r=".55"/>
<circle cx="25.9" cy="133.5" r=".55"/>
<circle cx="23" cy="165" r=".55"/>
<circle cx="20.1" cy="202.4" r=".55"/>
<circle cx="43.1" cy="167.9" r=".55"/>
<circle cx="34.5" cy="167.9" r=".55"/>
<circle cx="37.3" cy="202.4" r=".55"/>
<circle cx="54.6" cy="122" r=".55"/>
<circle cx="46" cy="44.5" r=".56"/>
<circle cx="46" cy="41.6" r=".56"/>
</g>
<g font-size="2.6">
<text x="17.3" y="12.4">J1</text>
<text x="43.1" y="12.4">D1</text>
<text x="140.7" y="12.4">U4</text>
<text x="180.9" y="15.3">D4</text>
<text x="223.9" y="15.3">J3</text>
<text x="13.8" y="18">1</text>
<text x="13.8" y="20.9">2</text>
<text x="31.6" y="18.1">F1</text>
<text x="31.6" y="21">1.1A</text>
<text x="71.5" y="18.1">C1</text>
<text x="71.5" y="20.7">100uF/50V</text>
<text x="94.5" y="18.1">C2</text>
<text x="94.5" y="20.7">100nF</text>
<text x="137.2" y="18">1</text>
<text x="137.2" y="20.9">2</text>
<text x="137.2" y="23.8">3</text>
<text x="159.9" y="18">16</text>
<text x="159.9" y="20.9">15</text>
<text x="159.9" y="23.8">14</text>
<text x="195.2" y="22.1">+24V</text>
<text x="220.5" y="20.9">1</text>
<text x="220.5" y="23.8">2</text>
<text x="17.3" y="29.6">24V IN</text>
<text x="43.1" y="26.8">1N5819</text>
<text x="68.9" y="29.6">VCC</text>
<text x="137.2" y="26.7">4</text>
<text x="137.2" y="29.5">5</text>
<text x="159.9" y="26.7">13</text>
<text x="159.9" y="29.5">12</text>
<text x="180.9" y="29.6">1N4007</text>
<text x="206.7" y="25">+24V</text>
<text x="57.4" y="35.3">+24V</text>
<text x="137.2" y="32.4">6</text>
<text x="137.2" y="35.3">7</text>
<text x="159.9" y="32.4">11</text>
<text x="159.9" y="35.3">10</text>
<text x="223.9" y="32.5">RELAY OUT</text>
<text x="14.4" y="38.2">U1</text>
<text x="77.3" y="41.1">C4</text>
<text x="137.2" y="41">9</text>
<text x="11" y="43.9">1</text>
<text x="33.6" y="43.9">2</text>
<text x="57.1" y="46.8">C3</text>
<text x="77.3" y="43.7">100nF</text>
<text x="114.8" y="42.2">+24V</text>
<text x="132.1" y="46.8">D5</text>
<text x="5.8" y="52.6">VCC</text>
<text x="57.1" y="49.4">10uF/16V</text>
<text x="120.6" y="53.7">VCC</text>
<text x="140.7" y="49.7">ULN2003A</text>
<text x="157.9" y="52.6">D6</text>
<text x="180.9" y="52.6">D7</text>
<text x="212.4" y="52.6">D8</text>
<text x="14.4" y="55.5">MC7805C</text>
<text x="82.6" y="59.7" transform="rotate(-90 82.6 59.7)">13</text>
<text x="88.4" y="59.7" transform="rotate(-90 88.4 59.7)">12</text>
<text x="93.6" y="57.2">U3D</text>
<text x="14.4" y="64">R1</text>
<text x="34.2" y="64">C5</text>
<text x="60" y="64">C6</text>
<text x="93.6" y="60.6">MCP6004</text>
<text x="97.6" y="64">VCC</text>
<text x="132.4" y="61.5">POWER</text>
<text x="14.4" y="66.9">10</text>
<text x="34.5" y="66.9">10uF/16V</text>
<text x="60" y="66.6">100nF</text>
<text x="75.6" y="66.8">11</text>
<text x="93.9" y="66.8">4</text>
<text x="143.6" y="69.8">R7</text>
<text x="158.2" y="67.2">HEALTHY</text>
<text x="181.1" y="67.2">FAULT</text>
<text x="212.7" y="67.2">RELAY ON</text>
<text x="143.6" y="72.7">1K</text>
<text x="166.5" y="75.5">R8</text>
<text x="189.5" y="75.5">R9</text>
<text x="209.6" y="75.5">R10</text>
<text x="43.1" y="81.3">VCC</text>
<text x="85.5" y="78.1" transform="rotate(-90 85.5 78.1)">14</text>
<text x="166.5" y="78.4">1K</text>
<text x="189.5" y="78.4">1K</text>
<text x="209.6" y="78.4">1K</text>
<text x="192.4" y="89.9">U2</text>
<text x="14.4" y="92.8">J2</text>
<text x="34.5" y="94.2">R3</text>
<text x="57.4" y="95.6">D2</text>
<text x="74.7" y="95.6">D3</text>
<text x="192.4" y="92.8">ATMEGA328P-PU</text>
<text x="11" y="98.4">1</text>
<text x="11" y="101.3">2</text>
<text x="128.6" y="101.3">1</text>
<text x="254.6" y="101.3">28</text>
<text x="34.5" y="106">1.2K</text>
<text x="89" y="102.5">VCC</text>
<text x="128.6" y="104.1">2</text>
<text x="128.6" y="107">3</text>
<text x="254.6" y="107">26</text>
<text x="254.6" y="104.1">27</text>
<text x="14.4" y="110">AC IN</text>
<text x="57.4" y="110">1N4148</text>
<text x="74.7" y="110">1N4148</text>
<text x="128.6" y="109.9">4</text>
<text x="128.6" y="112.8">5</text>
<text x="254.6" y="112.8">24</text>
<text x="254.6" y="109.9">25</text>
<text x="11.5" y="118.6">R4</text>
<text x="89" y="119.8">VCC</text>
<text x="128.6" y="115.6">6</text>
<text x="128.6" y="118.5">7</text>
<text x="254.6" y="118.5">22</text>
<text x="254.6" y="115.6">23</text>
<text x="11.5" y="121.5">10K</text>
<text x="37.1" y="124.3">C11</text>
<text x="128.6" y="121.4">8</text>
<text x="128.6" y="124.2">9</text>
<text x="254.6" y="124.2">20</text>
<text x="254.6" y="121.4">21</text>
<text x="37.1" y="126.9">15nF</text>
<text x="53.9" y="128.6" transform="rotate(-90 53.9 128.6)">7</text>
<text x="62.1" y="126.1">U3B</text>
<text x="62.1" y="129.5">MCP6004</text>
<text x="127.2" y="127.1">10</text>
<text x="127.2" y="130">11</text>
<text x="254.6" y="130">18</text>
<text x="254.6" y="127.1">19</text>
<text x="37.4" y="132.9">VCC</text>
<text x="45.4" y="135.7">4</text>
<text x="62.3" y="135.7">11</text>
<text x="127.2" y="132.8">12</text>
<text x="127.2" y="135.7">13</text>
<text x="254.6" y="135.7">16</text>
<text x="254.6" y="132.8">17</text>
<text x="19.5" y="143" transform="rotate(-90 19.5 143)">2</text>
<text x="25.2" y="143" transform="rotate(-90 25.2 143)">3</text>
<text x="30.5" y="140.4">U3A</text>
<text x="30.5" y="143.8">MCP6004</text>
<text x="83.3" y="141">VCC</text>
<text x="127.2" y="138.6">14</text>
<text x="254.6" y="138.6">15</text>
<text x="51.1" y="145.5" transform="rotate(-90 51.1 145.5)">5</text>
<text x="56.8" y="145.5" transform="rotate(-90 56.8 145.5)">6</text>
<text x="12.4" y="150.1">11</text>
<text x="30.7" y="150.1">4</text>
<text x="40.2" y="151.3">VCC</text>
<text x="90.8" y="150.2">C12</text>
<text x="90.8" y="153.6">100nF</text>
<text x="126.3" y="155.9">VCC</text>
<text x="143.6" y="153">VCC</text>
<text x="160.8" y="153">VCC</text>
<text x="189.5" y="155.9">R2</text>
<text x="206.4" y="155.9">C10</text>
<text x="22.4" y="159.9" transform="rotate(-90 22.4 159.9)">1</text>
<text x="151.9" y="161.6">C8</text>
<text x="169.1" y="161.6">C9</text>
<text x="189.5" y="158.8">10K</text>
<text x="206.4" y="158.5">100nF</text>
<text x="134.7" y="164.5">C7</text>
<text x="134.7" y="167.1">100nF</text>
<text x="151.9" y="164.2">100nF</text>
<text x="169.1" y="164.2">10uF/16V</text>
<text x="0" y="171.4">VCC</text>
<text x="183.7" y="170.3">VCC</text>
<text x="11.5" y="176">R5</text>
<text x="11.5" y="178.9">10K</text>
<text x="28.7" y="176">R6</text>
<text x="28.7" y="178.9">10K</text>
<text x="48.6" y="178.9">C13</text>
<text x="76.9" y="177.4" transform="rotate(-90 76.9 177.4)">9</text>
<text x="82.6" y="177.4" transform="rotate(-90 82.6 177.4)">10</text>
<text x="87.9" y="174.8">U3C</text>
<text x="87.9" y="178.3">MCP6004</text>
<text x="120.6" y="176">J4</text>
<text x="146.4" y="176">J5</text>
<text x="48.6" y="181.4">10uF/16V</text>
<text x="69.8" y="184.5">11</text>
<text x="88.1" y="184.5">4</text>
<text x="91.9" y="181.7">VCC</text>
<text x="128.3" y="184.5">1</text>
<text x="154.2" y="184.5">1</text>
<text x="157.9" y="181.7">VCC</text>
<text x="128.3" y="187.4">2</text>
<text x="128.3" y="190.2">3</text>
<text x="154.2" y="187.4">2</text>
<text x="154.2" y="190.2">3</text>
<text x="172.3" y="190.3">Title</text>
<text x="79.8" y="194.3" transform="rotate(-90 79.8 194.3)">8</text>
<text x="128.3" y="193.1">4</text>
<text x="154.2" y="193.1">4</text>
<text x="183.7" y="193.2">&lt;Title&gt;</text>
<text x="172.3" y="199">Size</text>
<text x="175.1" y="201.8">A</text>
<text x="183.7" y="199">Document Number</text>
<text x="183.7" y="201.8">&lt;Doc&gt;</text>
<text x="267" y="199">Rev</text>
<text x="269.8" y="201.8">&lt;RevCod</text>
<text x="120.6" y="204.7">UART 4</text>
<text x="146.4" y="204.7">TEST</text>
<text x="172.3" y="207.6">Date:</text>
<text x="187.2" y="207.6">Monday, September 07, 2026</text>
<text x="229.7" y="207.6">Sheet</text>
<text x="244" y="207.6">1</text>
<text x="252.6" y="207.6">of</text>
<text x="261.2" y="207.6">1</text>
</g>
<g font-size="2.6" fill="#cc8006">
<text x="66.9" y="18.2">+</text>
<text x="52.6" y="46.9">+</text>
<text x="29.6" y="64.1">+</text>
<text x="82.5" y="62.3" transform="rotate(90 82.5 62.3)">-</text>
<text x="88.3" y="62.3" transform="rotate(90 88.3 62.3)">+</text>
<text x="52.5" y="141.5" transform="rotate(-90 52.5 141.5)">+</text>
<text x="58.2" y="141.5" transform="rotate(-90 58.2 141.5)">-</text>
<text x="19.4" y="145.5" transform="rotate(90 19.4 145.5)">-</text>
<text x="25.1" y="145.5" transform="rotate(90 25.1 145.5)">+</text>
<text x="164.5" y="161.7">+</text>
<text x="44" y="178.9">+</text>
<text x="76.8" y="180" transform="rotate(90 76.8 180)">-</text>
<text x="82.5" y="180" transform="rotate(90 82.5 180)">+</text>
</g>
<g font-size="2.6" fill="#00c">
<text x="142.1" y="19.9">1B</text>
<text x="142.1" y="22.7">2B</text>
<text x="153.2" y="19.9">1C</text>
<text x="153.2" y="22.7">2C</text>
<text x="142.1" y="25.6">3B</text>
<text x="142.1" y="28.5">4B</text>
<text x="153.2" y="25.6">3C</text>
<text x="153.2" y="28.5">4C</text>
<text x="142.1" y="31.3">5B</text>
<text x="142.1" y="34.2">6B</text>
<text x="153.2" y="31.3">5C</text>
<text x="153.2" y="34.2">6C</text>
<text x="142.1" y="37.1">7B</text>
<text x="153.2" y="37.1">7C</text>
<text x="15.8" y="45.7">IN</text>
<text x="24.7" y="45.7">OUT</text>
<text x="142.1" y="42.8">COM</text>
<text x="133.5" y="103.1">(PCINT14/RESET)PC6</text>
<text x="133.5" y="106">(PCINT16/RXD)PD0</text>
<text x="219.5" y="106">PC4 (ADC4/SDA/PCINT12)</text>
<text x="219.7" y="103.1">PC5 (ADC5/SCL/PCINT13)</text>
<text x="133.5" y="108.8">(PCINT17/TXD)PD1</text>
<text x="133.5" y="111.7">(PCINT18/INT0) PD2</text>
<text x="225.5" y="111.7">PC2 (ADC2/PCINT10)</text>
<text x="225.5" y="108.8">PC3 (ADC3/PCINT11)</text>
<text x="133.5" y="114.6">(PCINT19/OC2B/INT1) PD3</text>
<text x="133.5" y="117.4">(PCINT20/XCK/T0) PD4</text>
<text x="226.9" y="117.4">PC0 (ADC0/PCINT8)</text>
<text x="226.9" y="114.6">PC1 (ADC1/PCINT9)</text>
<text x="133.5" y="120.3">VCC</text>
<text x="133.5" y="123.2">GND</text>
<text x="242.6" y="120.3">GND_2</text>
<text x="244.3" y="123.2">AREF</text>
<text x="133.5" y="126.1">(PCINT6/XTAL1/TOSC1) PB6</text>
<text x="133.5" y="128.9">(PCINT7/XTAL2/TOSC2) PB7</text>
<text x="133.5" y="131.8">(PCINT21/OC0B/T1) PD5</text>
<text x="227.4" y="131.8">PB4 (MISO/PCINT4)</text>
<text x="228.6" y="128.9">PB5 (SCK/PCINT5)</text>
<text x="244" y="126.1">AVCC</text>
<text x="133.5" y="134.7">(PCINT22/OC0A/AIN0) PD6</text>
<text x="133.5" y="137.5">(PCINT23/AIN1) PD7</text>
<text x="219.7" y="134.7">PB3 (MOSI/OC2A/PCINT3)</text>
<text x="222.8" y="137.5">PB2 (SS/OC1B/PCINT2)</text>
<text x="133.5" y="140.4">(PCINT0/CLKO/ICP1) PB0</text>
<text x="226.9" y="140.4">PB1 (OC1A/PCINT1)</text>
</g>
<g font-size="2.1">
<text x="30.2" y="6.4">5</text>
<text x="84.7" y="6.4">4</text>
<text x="139.2" y="6.4">3</text>
<text x="193.8" y="6.4">2</text>
<text x="248.3" y="6.4">1</text>
<text x=".8" y="34.1">D</text>
<text x="276.3" y="34.1">D</text>
<text x=".8" y="84.3">C</text>
<text x="276.3" y="84.3">C</text>
<text x=".8" y="134.6">B</text>
<text x="276.3" y="134.6">B</text>
<text x=".8" y="184.8">A</text>
<text x="276.3" y="184.8">A</text>
<text x="30.2" y="210.2">5</text>
<text x="84.7" y="210.2">4</text>
<text x="139.2" y="210.2">3</text>
<text x="193.8" y="210.2">2</text>
<text x="248.3" y="210.2">1</text>
</g>
</svg>
